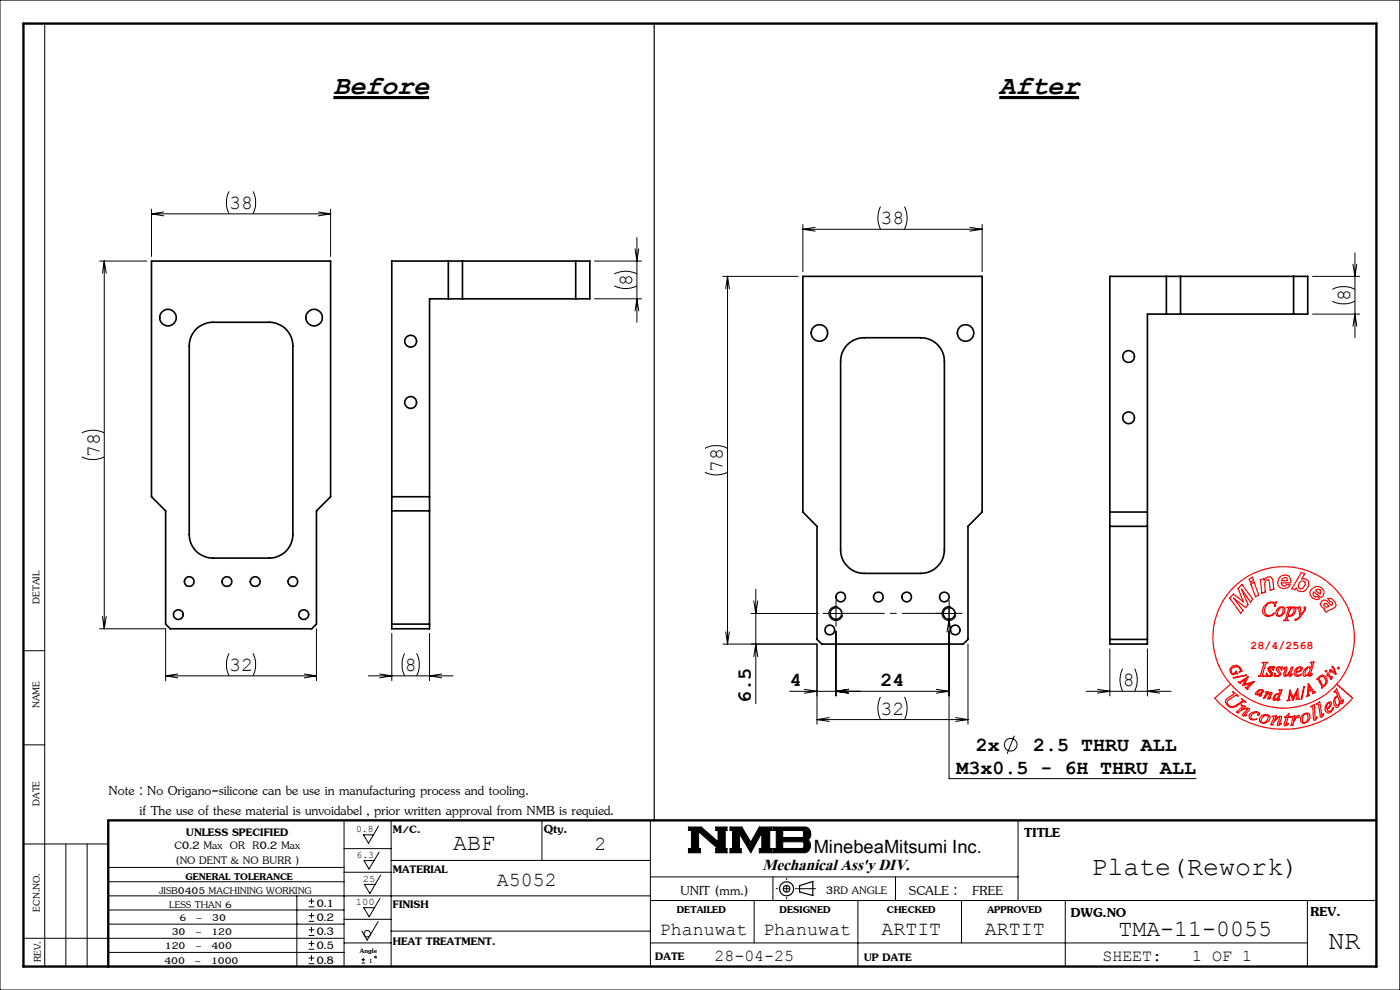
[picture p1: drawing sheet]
<svg xmlns="http://www.w3.org/2000/svg" width="297mm" height="210mm" viewBox="0 0 297 210" stroke-linecap="round" stroke-linejoin="round" font-family="sans-serif">
<g fill="none" stroke="#000" stroke-width=".21">
<path d="M0 0h297v210h-297zM9.5 5v200M21.1 55.4h10.1M22.1 55.4v78M22.1 55.4l.4 2.6M22.1 55.4l-.4 2.6M32.1 44.4v10M32.1 45.4h38M32.1 45.4l2.6 .4M34.7 45l-2.6 .4M48.6 40.6a5.3 5.3 0 0 0 0 4.8M53.7 40.6a5.6 5.6 0 0 1 0 4.8"/>
<path d="M67.6 45l2.5 .4M70.1 44.4v10M70.1 45.4l-2.5 .4M126.1 55.4h10M130.3 58.1l.3-.1a5.3 5.3 0 0 1 4.5 .1M134.7 52.8l.4 2.6 .4-2.6M135.1 50.4v18M153.4 58.6h15.9M154.3 58.6v78M154.3 58.6l.4 2.6M154.3 58.6l-.3 2.6M170.3 47.6v10"/>
<path d="M170.3 48.6h38.1M170.3 48.6l2.6 .4M172.9 48.2l-2.6 .4M186.8 43.8l-.1 .3a5.4 5.4 0 0 0 .1 4.5M191.9 43.8a5.4 5.4 0 0 1 0 4.8M205.7 48.2l2.7 .4M208.4 47.6v10M208.4 48.6l-2.7 .4M278.4 58.6h10M287 56l.4 2.6 .4-2.6M287.4 53.6v18M126.1 63.4h10"/>
<path d="M130.3 60.6a5.4 5.4 0 0 0 4.8 0M134.7 66l.4-2.6 .4 2.6M278.4 66.6h10M282.6 63.9a5.7 5.7 0 0 0 4.8 0M282.6 61.4a5.4 5.4 0 0 1 4.8 0M287 69.2l.4-2.6 .4 2.6M17.4 96.9a5.3 5.3 0 0 0 4.7 0M17.4 91.8l.2-.1a5.3 5.3 0 0 1 4.5 .1M149.5 95.1a5.4 5.4 0 0 1 4.8 0M149.5 100.2l.4 .1a5.3 5.3 0 0 0 4.4-.1M5 138h4.5M21.1 133.4h14v11"/>
<path d="M21.7 130.8l.4 2.6M22.5 130.8l-.4 2.6M48.6 138.6a5.3 5.3 0 0 0 0 4.8M53.7 138.6a5.6 5.6 0 0 1 0 4.8M67.1 133.4v11M83.1 134.4v10M85.8 138.6a5.6 5.6 0 0 0 0 4.8M88.4 138.6a5.3 5.3 0 0 1 0 4.8M91.1 134.4v10M153.4 136.6h19.9v17M154 134l.3 2.6M154.7 134l-.4 2.6"/>
<path d="M159.3 130.1h14.3M159.9 139.3l.4-2.7 .5 2.7M159.9 127.5l.4 2.6 .5-2.6M160.3 125v24.3M175.8 130.1h3M177.3 128.6v3M177.3 133.9v13.7M177.7 128.7a1.5 1.5 0 0 0-1.8 1 1.5 1.5 0 0 0 1.1 1.9 1.5 1.5 0 0 0 1.8-1.1M199.8 130.1h3M200.9 134l.4-2.6 .5 2.6M201.3 128.6v36.6h52.4M201.7 128.7a1.5 1.5 0 0 0-1.8 1 1.5 1.5 0 0 0 1 1.9 1.5 1.5 0 0 0 1.9-1.1"/>
<path d="M205.4 136.6v17M235.4 137.6v10M243.4 137.6v10M5 158h4.5M35.1 143.4h32M35.1 143.4l2.6 .4M37.7 143l-2.6 .4M64.6 143l2.5 .4M67.1 143.4l-2.5 .4M78.1 143.4h18M80.5 143l2.6 .4-2.6 .4M93.7 143l-2.6 .4 2.6 .4"/>
<path d="M167.5 146.6h33.8M170.6 146.2l2.7 .4-2.7 .4M173.3 152.6h32.1M173.3 152.6l2.6 .4M175.9 152.2l-2.6 .4M180 146.2l-2.7 .4 2.7 .4M186.8 147.8l-.1 .3a5.4 5.4 0 0 0 .1 4.5M191.9 147.8a5.4 5.4 0 0 1 0 4.8M198.6 146.2l2.7 .4M201.3 146.6l-2.7 .4M202.7 152.2l2.7 .4M205.4 152.6l-2.7 .4"/>
<path d="M215.2 156.1l-1.6 3.8M230.4 146.6h18M232.8 146.2l2.6 .4-2.6 .4M238.2 141.8l-.2 .3a5.4 5.4 0 0 0 .2 4.5M240.7 141.8a5.4 5.4 0 0 1 0 4.8M246 146.2l-2.6 .4 2.6 .4M5 179h18M14 179v26M18.5 179v26M73 174v31M80.3 175.3l-2.1 3.6-1.1-1.8h2.1M83 174v31"/>
<path d="M115 174v8.5M138 174v31M146 175.4h2.8l3.5 3.1v-2.3h-.5v-.8h2.4v.8h-.4v3.8h.4v.9h-2.4v-.9h.5l-4.1-3.6v3.6h.4v.9h-2.6v-.9h.7v-3.8h-.7zM154.9 175.4h2.5l1.9 3.2 1.8-3.2h2.7v.8h-.5v3.8h.5v.9h-2.7v-.9h.5v-3.3l-2.3 4.2-2.4-4v3.1h.3v.9h-2.3v-.9h.5v-3.8h-.5zM164.1 175.4h6.6a1.47 1.47 0 0 1 1.3 1.2 1.47 1.47 0 0 1-.7 1.6 1.48 1.48 0 0 1 .6 1.6 1.48 1.48 0 0 1-1.4 1.1h-6.4v-.9h.6v-3.8h-.6zM166.1 176.2h4.1l.3 .2v1l-.4 .3h-4zM166.1 178.6h4.2l.2 .2v.9l-.4 .3h-4zM216 174v17M5 199h68M22.9 184h50.1M23 190h115M23 196h50"/>
<path d="M23 193h50M23 187h50M63 190v15M65.5 192.4h1.2M65.5 191.2h1.2M65.5 195.4h1.2M65.5 194.2h1.2M65.5 198.4h1.2M65.5 197.2h1.2M66.1 190.6v1.2M66.1 193.6v1.2M66.1 196.6v1.2"/>
<path d="M66.1 199.6v1.2M73 195h10M73 185h10M73 180h10M80.2 195.5l-2.3 3.9-1.1-1.9M80.4 180.8l-2.1 3.6-1.1-1.8h2.1M80.6 190.6l-2.3 3.9-1.1-2h2.2M80.8 185.6l-2.3 3.9-1.2-1.9h2.3M83 197.5h55M83 182.5h55M138 186h78M138 191h154"/>
<path d="M160 191v9M164 186v5M182 191v14M190 186v5M204 191v9M226 191v14M277.4 191v14M23 202h50M65.5 201.4h1.2M65.5 200.2h1.2M65.5 204.4h1.2M65.5 203.2h1.2"/>
<path d="M66.1 202.6v1.2M73 200h10M76.7 204.3h.7M76.7 203.6h.7M77 203.2v.7M138 200h139.4"/>
<circle cx="214.4" cy="158" r="1.34"/>
<circle cx="77.9" cy="198.1" r=".68"/>
<circle cx="79.7" cy="203" r=".17"/>
</g>
<g fill="none" stroke="#000" stroke-width=".25">
<path d="M138.8 5.1v169M169.6 187.9l2.8-.9v3l-2.8-.8z"/>
<circle cx="166.9" cy="188.5" r=".7"/>
<circle cx="166.9" cy="188.5" r="1.48"/>
</g>
<g fill="none" stroke="#f00" stroke-width=".25">
<path d="M263.5 124l2.3 3.1-.5 .6-1.9-2.7 1.4 3.3-.6 .6-2.5-2 2 2.6-.5 .6-2.3-3.2 .8-.9 2.1 1.7-1.2-2.9zM265 122.9l.7-.5 .2 .7-.6 .4zM265.4 123.9l.6-.4 1 2.7-.7 .4zM267.4 123l.7-.3v.4l.3-.4 .6-.3 .5-.1a2.85 2.85 0 0 1 .7 2.7l-.7 .2-.2-1.6a.46 .46 0 0 0-.1-.5 .46 .46 0 0 0-.5-.1l-.4 .7 .1 1.9-.7 .2zM268 128.8a1.97 1.97 0 0 1 2.3-1l.5-.1-.4 .9a.77 .77 0 0 0-.4-.8 .77 .77 0 0 0-.9 .2 1.51 1.51 0 0 0-.3 2.5 1.48 1.48 0 0 0 1.6-.5 1.44 1.44 0 0 1-2.4 .2l-.2-.6zM271 129.1a.86 .86 0 0 1 .9-.4 .86 .86 0 0 1 .7 .7 1.43 1.43 0 0 1-1.3 1.4l-.4-.2a1.12 1.12 0 0 1 .1-1.5zM271.4 122.5l.6-.4 .7-.2 .8 .3 .4 .9-.1 .5h-2l.1 .5 .5 .2 .6-.3 .7 .1-.4 .5-.9 .3-.9-.3-.4-.4-.1-.6zM271.5 129l.4-.2 .3 .2a1.47 1.47 0 0 1-.8 1.6l-.3-.1a1.51 1.51 0 0 1 .4-1.5zM272.1 122.8l.5-.3 .4 .1 .1 .6h-1.2zM273.1 128.8l.7-.1-.1 .5 .3-.3 .6-.2a1.26 1.26 0 0 1 0 1.5 1.26 1.26 0 0 1-1.4 .5l-.2 .8 .4 .1h-1.1l.4-.3 .7-2.2v-.2zM274 129l.3-.1a.57 .57 0 0 1 .2 .8l-.4 .6-.5 .3-.3-.1 .3-1zM275.1 128.9l.7-.2 .2 1.7 .6-.9a.33 .33 0 0 0 .2-.3 .33 .33 0 0 0-.2-.3l.2-.2 .2 .1a4.5 4.5 0 0 1-2.3 2.8v-.3h.3l.1 .1 .6-.6-.1-1.7z"/>
<path d="M275.8 123.5l.3-.2 .4-.1 .4 .3v.5l-.7 .9h-.4l-.4-.3v-.5zM276 121.5l.8 .2-.6 1.1h.8l.6 .5v.9l-.6 1-.6 .3h-.7l-.4-.3-.3-.5-.3 .4-.6-.2zM278.1 125.1l.9-.7a1.39 1.39 0 0 1 1.5 .5 1.39 1.39 0 0 1 .2 1.5l-.4 .3-1.6-1.1-.2 .4 .3 .5 .3 .1 .4-.1 .5 .5-.7 .2-.9-.3-.5-.7v-.6zM279 125.3l.4-.3 .6 .1 .2 .3-.1 .5zM280.4 127.5a.96 .96 0 0 1 1.5 .4l.5 .5 .2-.1v-.5l-.2-.2h-.3l-.4-.7 .7 .1 .7 .5 .3 .7a1.49 1.49 0 0 1-1.1 1.1l-1 .6-.4-.6 .2-.2-.8-.5-.2-.5zM280.9 128l.5 .1 .6 .5-.6 .2-.5-.3zM261.1 145.1l-3.4 3a19.5 19.5 0 0 0 29.2 0l-3.3-3M261.1 145.1a15 15 0 0 1 .8-20.7 15 15 0 0 1 20.8 0 15 15 0 0 1 .9 20.7M261.1 145.1a15 15 0 0 0 22.5 0M261.4 141.3l.9-.2a1.78 1.78 0 0 1 1.2 1.3l-.6 .2 .3-.4-.2-.4-.5-.4-.9 .2-.4 .4v.7l.3 .2 .7-.3v-.2l.4 .5h-.3l-.7 .2-.6-.5-.1-.7zM261.5 146.8l1.2 .8h-.7l-1.1 .7a.81 .81 0 0 0-.5 .8 .81 .81 0 0 0 .7 .8 3 3 0 0 0 2.3-1l.2-.2-.1-.4 .8 .6-.5-.1-1.3 .8a1.49 1.49 0 0 1-1.5 .4 1.49 1.49 0 0 1-1-1.2l.4-.7 1.3-.9zM261.6 143.7l2.8-.4-2.7 .5z"/>
<path d="M262.7 144.6h.4l1.6-1.1-.7 1.7 2.1-.6-1.4 1.4 .1 .2-.1 .1-.5-.4 .2-.1 1-.9-1.7 .5 .6-1.4-1.1 .8-.1 .2zM263.3 149.5l.9 .3-.8 .7 .3-.1a1.31 1.31 0 0 1 1.4-.1l-.2 .5-1 .9h.6l-.4 .2-.5-.1 .1-.4 1-1a2.01 2.01 0 0 0-2.1 .8l-.3-.1 1.3-1.2zM265.1 151.5l.3-.2a1.3 1.3 0 0 1 1.8 .1l-.2 .4a.25 .25 0 0 1-.2-.3 .25 .25 0 0 1 .2-.2v-.1a1.17 1.17 0 0 0-1.6 1.1l.3 .3 .9-.1a1.13 1.13 0 0 1-1.6-.1v-.6zM266.4 147l.5-.6 .5-.1 .7 .2-.7 1 .3 .1-.3 .1-.3-.1 .2-.4-.8 .2zM267.1 146.6l.3-.2 .4 .1a.92 .92 0 0 1-1.2 .7zM267.5 152a1.06 1.06 0 0 1 1.1-.5 1.06 1.06 0 0 1 .9 .9 1.4 1.4 0 0 1-2.2 .8l-.1-.6zM267.8 140.5h1.2l-.4 .2-.7 2.2v.4l.3 .1-1.3 .1 .5-.2 .6-2.2 .1-.4zM268 152l.4-.3h.4l.3 .2a1.34 1.34 0 0 1-1.3 1.4l-.3-.2v-.3zM268.5 146.9l.6-.2-.3 .6 .4-.3h.7l-.6 1.1h.3l-.6 .2v-.2l.6-1a1.44 1.44 0 0 0-1.3 1h-.3l.7-1.2zM268.7 142.8h.1M269.9 151.9h.9l-.4 .9 .2-.2a1.18 1.18 0 0 1 1.2-.6v.5l-.4 1.1 .5-.2-.8 .5-.1-.2 .5-1.5a2.04 2.04 0 0 0-1.5 1.6l-.4-.1 .7-1.6zM270.1 142.1l-.1-.3-.4-.2-.3 .2 .6 1.1a.91 .91 0 0 1-1.2 .5l-.1 .1 .1-.7"/>
<path d="M270.1 142.1h.1M270.1 142.1l.2-.6h-.4a.61 .61 0 0 0-.6 .1 .61 .61 0 0 0-.2 .6l.5 .7v.3l-.3 .2-.4-.2-.2-.4M270.7 147.3h.5a.85 .85 0 0 1-.9 1zM270.9 141.6l1.1-.1-.1 .6-.5-.5-.3 .2 .6 1.1a.95 .95 0 0 1-1.3 .5l-.1 .1 .1-.7 .2 .4 .4 .2 .4-.2v-.3l-.6-.8zM271.4 146.4l.6-.1-.7 2.1h.2l-.5 .3v-.6l-.8 .5-.1-.2a1.27 1.27 0 0 1 1.1-1.3l.2 .1 .2-.6zM272 141.5h.1M272.4 141.7l.3-.2h.3l-.3 1.7a2.21 2.21 0 0 0 1.3-1.7h.2l-.4 1.7 .4-.2-.6 .5-.2-.2 .3-.9a1.28 1.28 0 0 1-1.2 1.1 1.52 1.52 0 0 1 .2-1.6l-.1-.2-.4 .2zM272.5 152.1l.5-.3 .4-.4-.1 .6h.4l-.1 .1h-.3l-.5 1.7 .6-.3-.7 .5-.3-.4 .5-1.5-.4 .1zM273.7 146.4l.7 1.7 .9-2 .1 2 .3 .2-.7 .1 .1-.3v-1.3l-.7 1.7-.8-1.4-.1 1.3 .1 .2-.5 .1 .2-.4 .3-1.9M273.9 152l.8-.2-.2 1.1 .8-1.1 .4 .1-.1 .3-.3 .1-.1-.2-.2 .1-.5 .9-.2 .7-.4 .1 .3-1.8zM275.2 141.9l.6-.3 .2 .2a1.25 1.25 0 0 1-1.1 .7zM275.2 141.6a.72 .72 0 0 1 1.1 .2 1.26 1.26 0 0 1-1.4 .9l.1 .4 .4 .2 .8-.4a1.08 1.08 0 0 1-1.5 .5 1.15 1.15 0 0 1 .5-1.8z"/>
<path d="M276.4 151.7a.86 .86 0 0 1 1.5 .1 1.39 1.39 0 0 1-1.6 1.6l-.4-.4a1.29 1.29 0 0 1 .5-1.3zM276.6 145.7l.1-.1-.7 2.8zM276.6 151.7l.3-.3 .4 .1a1.27 1.27 0 0 1-.4 1.8l-.4-.1a1.43 1.43 0 0 1 .1-1.5zM277.4 141.7l.3-.1 .2 .1a1.42 1.42 0 0 1-1 1.5 1.1 1.1 0 0 1 .5-1.5zM277.5 145.1l1.3 1.6 .2 .2-.5 .2-.3-.6-.6 .2-.1 .6 .3 .2-.6 .3zM277.6 145.6l.5 .7-.5 .2zM278 140.5l.7-.1-.7 2.9 .4-.3-.2 .3-.5 .2v-.7l-.3 .4-.7 .3a1.31 1.31 0 0 1 1.2-2l.2 .2 .2-.8a.23 .23 0 0 0 0-.3 .23 .23 0 0 0-.3 0zM278.1 149.9l.7-.4 .2 2.9 .4-.3-.5 .7-.2-.1-.1-.3-.1-2.5zM279.3 149.4l.7-.5 .5 2.9 .3-.4-.4 .7h-.3l-.4-2.7zM279.4 143.9a1.32 1.32 0 0 1 1.8-.4 1.63 1.63 0 0 1-.8 2.5l.1-.4-.9-1.5h-.2zM279.8 143.9l.3-.3 .5-.1 .4 .2 .3 .9-.2 .6-.3 .3-.2-.2zM281.2 142.2h.2v.3h-.2z"/>
<path d="M281.5 149.3l.6-.4 .3 .1a1.84 1.84 0 0 1-.8 1.6l.3 .3 .4-.1 .5-.7a1.27 1.27 0 0 1-1 1.2l-.5-.3a1.47 1.47 0 0 1 .2-1.7zM281.6 149.4l.4-.3a.89 .89 0 0 1-.5 1.4zM281.6 142.8h.2l.6 .9 .2-.2-.1 .6h-.2l-.6-1-.1 .3zM282.6 141.4l.2-.1 .3 .5 .3 1.2-1.1-.7-.1 .3-.1-.2 .1-.4 1 .6zM283.6 146.1l1.1 2.8 .3-.5-.4 .9-.4-.6v.6l-.3 .7a.47 .47 0 0 1-.7-.1 1.35 1.35 0 0 1 .6-2.2l-.3-.7a.22 .22 0 0 0-.2-.3 .22 .22 0 0 0-.2 .2zM283.8 141.6l.3-.1v.3l-.2 .1zM283.9 149.6l-.2 .1a1.38 1.38 0 0 1-.3-1.8l.3-.1a1.43 1.43 0 0 1 .3 1.8"/>
</g>
<path d="M164.6 188.5h4.4M166.9 186.3v4.4" fill="none" stroke="#000" stroke-width=".21" stroke-dasharray="15.2 1.3 1.3 1.3" stroke-dashoffset="15"/>
<path d="M175.9 130.1h-1.3M177.4 128.6v-1.2M177.4 131.6v1.3M199.9 130.1h-1.3M201.4 128.6v-1.2M201.4 131.6v1.3M202.9 130.1h1.2M169.2 188.5h3.8" fill="none" stroke="#000" stroke-width=".21" stroke-dasharray="15.2 1.3 1.3 1.3"/>
<path d="M5 5h287v200h-287zM292 174h-269v31" fill="none" stroke="#000" stroke-width=".5"/>
<path d="M146 175.4v.8h.7v3.8h-.7v.9h2.6v-.9h-.4v-3.6l4.1 3.6h-.5v.9h2.4v-.9h-.4v-3.8h.4v-.8h-2.4v.8h.5v2.3l-3.5-3.1zM154.9 175.4v.8h.5v3.8h-.5v.9h2.3v-.9h-.3v-3.1l2.4 4 2.3-4.2v3.3h-.5v.9h2.7v-.9h-.5v-3.8h.5v-.8h-2.7l-1.8 3.2-1.9-3.2zM166.1 178.6h4.2l.2 .2v.9l-.3 .3h-4.1zM164.1 175.4v.8h.6v3.8h-.6v.9h6.9l.7-.6 .2-.8v-.8l-.6-.5a1.48 1.48 0 0 0 .7-1.6 1.48 1.48 0 0 0-1.3-1.2zM166.1 176.2h4.1l.3 .2v1l-.3 .3h-4.1z" fill-rule="evenodd" fill="#000"/>
<path d="M70.7 20.7h20.3M212 20.7h16.9" fill="none" stroke="#000" stroke-width=".67" stroke-linecap="butt"/>
<path d="M178.9 130.1h21.3" fill="none" stroke="#000" stroke-width=".21" stroke-dasharray="15.2 1.3 1.3 1.3" stroke-dashoffset="6.5"/>
<g fill="none" stroke="#000" stroke-width=".35">
<path d="M32.1 55.4h38v50l-3 3v24l-1 1h-30l-1-1v-24l-3-3zM83.1 55.4h42v8h-34v70h-8zM95.1 55.4v8M98.1 55.4v8M122.1 55.4v8M170.3 58.6h38.1v50l-3 3v24l-1.1 1h-30l-1-1v-24l-3-3zM235.4 58.6h42v8h-34v70h-8zM247.4 58.6v8M250.4 58.6v8M274.4 58.6v8M41.8 69.6l1.6-.9 1.1-.3h12.6a5 5 0 0 1 5 5v40a5 5 0 0 1-5 5h-12a5 5 0 0 1-5-5v-40l.2-1.2 .4-1.2zM179.6 73.3l1.4-1.1 1.7-.5 12.6-.1a5 5 0 0 1 5 5v40a5 5 0 0 1-5 5h-12a5 5 0 0 1-5-5v-40l.3-1.7z"/>
<path d="M83.1 105.4h8M83.1 108.4h8M235.4 108.6h8M235.4 111.6h8M83.1 132.4h8M235.4 135.6h8"/>
<circle cx="35.6" cy="67.4" r="1.75"/>
<circle cx="66.6" cy="67.4" r="1.75"/>
<circle cx="87.1" cy="72.4" r="1.24"/>
<circle cx="173.8" cy="70.6" r="1.76"/>
<circle cx="204.9" cy="70.6" r="1.76"/>
<circle cx="239.4" cy="75.6" r="1.25"/>
<circle cx="87.1" cy="85.4" r="1.24"/>
<circle cx="239.4" cy="88.6" r="1.24"/>
<circle cx="37.8" cy="130.4" r="1.03"/>
<circle cx="40.1" cy="123.4" r="1.03"/>
<circle cx="48.1" cy="123.4" r="1.04"/>
<circle cx="54.1" cy="123.4" r="1.04"/>
<circle cx="62.1" cy="123.4" r="1.04"/>
<circle cx="64.4" cy="130.4" r="1.03"/>
<circle cx="176" cy="133.6" r="1.03"/>
<circle cx="177.3" cy="130.1" r="1.25"/>
<circle cx="178.3" cy="126.6" r="1.03"/>
<circle cx="186.3" cy="126.6" r="1.03"/>
<circle cx="192.3" cy="126.6" r="1.03"/>
<circle cx="200.3" cy="126.6" r="1.01"/>
<circle cx="201.3" cy="130.1" r="1.27"/>
<circle cx="202.6" cy="133.6" r="1.01"/>
</g>
<g font-size="5.8">
<text x="70.7" y="20">Before</text>
<text x="212" y="20">After</text>
</g>
<g font-size="5.6">
<text x="231.5" y="185.6">Plate(Rework)</text>
<text x="281.8" y="201.3">NR</text>
</g>
<text font-size="5.1" x="161.7" y="184.6">Mechanical Ass'y DIV.</text>
<g font-size="4.9">
<text x="96.2" y="180.3">ABF</text>
<text x="237.3" y="198.5">TMA-11-0055</text>
</g>
<g font-size="4.2">
<text x="48.6" y="44.4">38</text>
<text x="186.8" y="47.6">38</text>
<text x="134.1" y="60.6" transform="rotate(-90 134.1 60.6)">8</text>
<text x="286.5" y="63.9" transform="rotate(-90 286.5 63.9)">8</text>
<text x="21.2" y="96.9" transform="rotate(-90 21.2 96.9)">78</text>
<text x="153.4" y="100.2" transform="rotate(-90 153.4 100.2)">78</text>
<text x="48.6" y="142.4">32</text>
<text x="85.9" y="142.4">8</text>
<text x="159.3" y="149.2" transform="rotate(-90 159.3 149.2)">6.5</text>
<text x="167.5" y="145.6">4</text>
<text x="186.8" y="145.6">24</text>
<text x="238.2" y="145.6">8</text>
<text x="186.8" y="151.6">32</text>
<text x="207" y="159.3">2x</text>
<text x="219.2" y="159.3">2.5 THRU ALL</text>
<text x="202.9" y="164.1">M3x0.5 - 6H THRU ALL</text>
<text x="23" y="168.7">Note : No Origano-silicone can be use in manufacturing process and tooling.</text>
<text x="29.6" y="173">if The use of these material is unvoidabel , prior written approval from NMB is requied.</text>
<text x="217.3" y="177.6">TITLE</text>
<text x="126.1" y="180.2">2</text>
<text x="105.4" y="187.8">A5052</text>
<text x="144.4" y="189.8">UNIT (mm.)</text>
<text x="192.8" y="189.8">SCALE :</text>
<text x="206.3" y="189.8">FREE</text>
<text x="227.2" y="194.4">DWG.NO</text>
<text x="278" y="194.3">REV.</text>
<text x="187" y="198.4">ARTIT</text>
<text x="208.9" y="198.4">ARTIT</text>
</g>
<g font-size="3.9">
<text x="115.3" y="176.8">Qty.</text>
<text x="172.6" y="181">MinebeaMitsumi Inc.</text>
<text x="140" y="198.4">Phanuwat</text>
<text x="161.9" y="198.4">Phanuwat</text>
</g>
<g font-size="3.5">
<text x="39.5" y="177.3">UNLESS SPECIFIED</text>
<text x="83.3" y="176.7">M/C.</text>
<text x="37" y="180.2">C0.2 Max OR R0.2 Max</text>
<text x="37.2" y="183.3">(NO DENT &amp; NO BURR )</text>
<text x="83.3" y="185.2">MATERIAL</text>
<text x="175.2" y="189.7">3RD ANGLE</text>
<text x="67.1" y="192.3">0.1</text>
<text x="67.1" y="195.4">0.2</text>
<text x="83.3" y="192.6">FINISH</text>
<text x="67.1" y="198.4">0.3</text>
<text x="67.1" y="201.3">0.5</text>
<text x="83.3" y="200.5">HEAT TREATMENT.</text>
<text x="139" y="203.7">DATE</text>
<text x="151.6" y="203.8">28-04-25</text>
<text x="183.3" y="203.9">UP DATE</text>
<text x="233.9" y="203.8">SHEET:</text>
<text x="252.9" y="203.8">1 OF 1</text>
<text x="67.1" y="204.4">0.8</text>
</g>
<g font-size="3.2">
<text x="8.4" y="128" transform="rotate(-90 8.4 128)">DETAIL</text>
<text x="8.4" y="150.2" transform="rotate(-90 8.4 150.2)">NAME</text>
<text x="8.4" y="171" transform="rotate(-90 8.4 171)">DATE</text>
<text x="33.8" y="189.5">JISB0405 MACHINING WORKING</text>
<text x="39.4" y="186.6">GENERAL TOLERANCE</text>
<text x="8.4" y="193.4" transform="rotate(-90 8.4 193.4)">ECN.NO.</text>
<text x="35.9" y="192.7">LESS THAN 6</text>
<text x="38.1" y="195.3">6 ~ 30</text>
<text x="143.6" y="193.7">DETAILED</text>
<text x="165.4" y="193.7">DESIGNED</text>
<text x="188.2" y="193.7">CHECKED</text>
<text x="209.5" y="193.7">APPROVED</text>
<text x="35" y="201.3">120 ~ 400</text>
<text x="36.4" y="198.3">30 ~ 120</text>
<text x="8.7" y="204.1" transform="rotate(-90 8.7 204.1)">REV.</text>
<text x="34.9" y="204.5">400 ~ 1000</text>
</g>
<text font-size="2.5" fill="#f00" x="265.3" y="137.6">28/4/2568</text>
<g font-size="2.1">
<text x="75.5" y="176.6">0.8</text>
<text x="75.7" y="182">6.3</text>
<text x="76.9" y="187.1">25</text>
<text x="75.5" y="192">100</text>
<text x="76.4" y="202.2">Angle</text>
<text x="78.2" y="204.3">1</text>
</g>
</svg>
